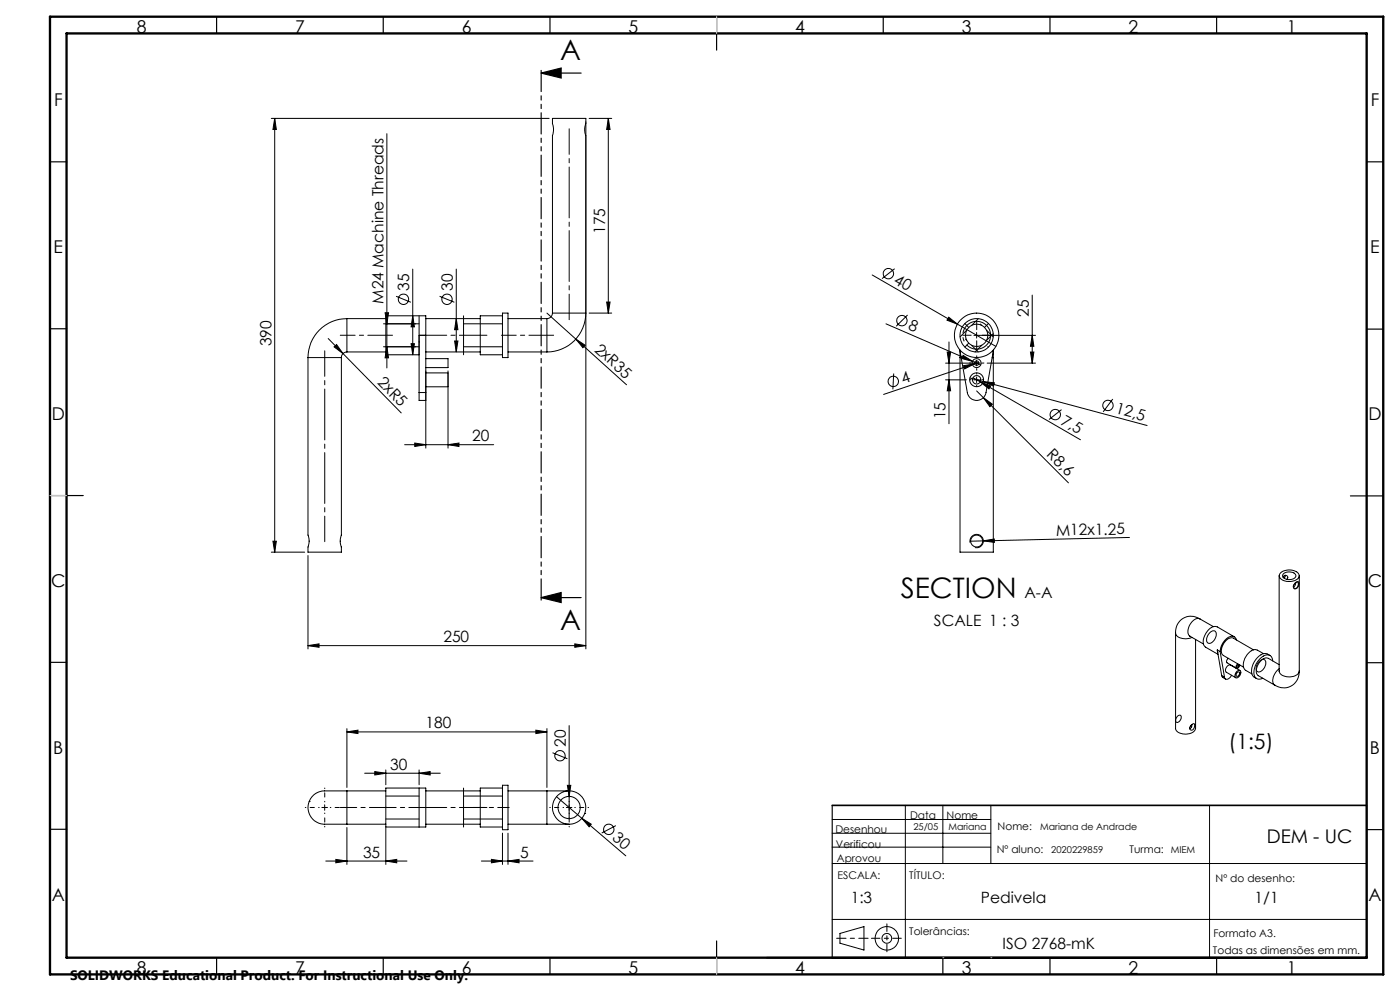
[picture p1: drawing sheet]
<svg xmlns="http://www.w3.org/2000/svg" width="420mm" height="297mm" viewBox="0 0 420 297" stroke-linecap="round" stroke-linejoin="round" font-family="sans-serif">
<g fill="none" stroke="#000" stroke-width=".3">
<path d="M81.4 35.5h83.3M82.4 35.5l.5 3.3h-1zM82.4 35.5v130M175.7 37a5 5 0 0 0 0 3.6M176.7 35.5h6.8M182.5 35.5l.5 3.3h-1zM182.5 35.5v58.3M116.1 40.1v70.2M104.1 95.5a11.7 11.7 0 0 0-11.7 11.7M104.1 95.5v10M104.1 95.5h11.6M115 97h10.7"/>
<path d="M115.5 93.7h1.1l-.5 3.3zM118.8 88.8l4.5 1.8M123.8 94.6l.5 3.4h-1zM123.8 80.6v25.7M125.7 94.6v23M127.7 95.5h16.4M131.9 88.8l4.4 1.8M136.9 95.5l.5 3.3h-1zM136.9 80.6v24.9M139.1 94.6v11.7M139.1 97h11.6M150.7 93.8h1.7v13.4h-1.7z"/>
<path d="M150.7 94.6h-6.6v11.7h6.6M152.4 95.5h11.7M164.1 95.5v10M164.1 93.8l8.7 7.8M165.7 93.8a1.69 1.69 0 0 1-1.6 1.7M165.7 93.8h9.9a11.5 11.5 0 0 1-11.5 11.7M165.7 93.8v-53.2a5 5 0 0 0 0-3.6v-1.5h10.1v159M176.7 93.8h6.8M182 90.5h1l-.5 3.3zM261.7 82.4l25.5 14.8M265.8 97l26 11.3M268.4 80.5l-3.8 3"/>
<path d="M272.3 94.4l-3.4 3.4M284.6 95.1l2.6 2.1-3.1-1.2zM287.2 97.2l11.6 6.6M289.5 96.9l1.1 1.2M290 99l-2 2M293 99.7v1.6M293.5 95.5l-2 2M294.1 97.1l.4 .4M295.9 99l2.1 2M296.5 96.9l-1.2 1.2M309.7 88.4v20.4M92.4 107.2v53.2a4.7 4.7 0 0 1 0 3.5v1.6h10v-1.6a4.7 4.7 0 0 1 0-3.5v-53.2"/>
<path d="M92.4 107.2h10M98.5 101.5l4.4 4.5M100.2 104l.8-.7 1.9 2.7zM102.9 106l17.5 17.8M104.1 105.5a1.69 1.69 0 0 0-1.7 1.7M104.1 105.5h11.6M115 103.9h10.7M116.1 103.9l.5 3.3h-1.1zM123.3 103h1l-.5 3.3zM125.7 117.6h2v2.4h-2zM127.7 100.5v-5.9h-12v11.7h10M127.7 100.5h-2v2"/>
<path d="M127.7 111.8h6.7v4.1h-6.7M127.7 107.5h6.7v2.7h-6.7M127.7 100.5v33.8M127.7 105.5h16.4M134.4 111.2v23.1M136.4 102.2h1l-.5 3.3zM139.1 103.9h11.6M152.4 105.5h11.7M172.8 101.6l2.7 1.9-.6 .7zM172.8 101.6l15.2 13.7M268.1 111.9l-.2 4.8M283.7 108.8h8.3"/>
<path d="M283.7 113.8h6.2M284.2 105.5h1l-.5 3.3zM284.7 113.8l.5 3.3h-1zM284.7 102.5v24.5M287.9 104.8l2.3 12.8a2.84 2.84 0 0 0 2.8 2.4 2.84 2.84 0 0 0 2.8-2.4l2.3-12.8M288 105.2v2M288 107.2v58.3h10v-58.3M288 107.2h.3M288.9 106.5l2.9 1.8-3.3-.8zM289.1 109.6l3.2-.6-2.9 1.6zM289.6 101.6l.4 .4M290.6 102.8l-1.1 1.2"/>
<path d="M291 113.3l4 1.1M291.5 103.5l2 2M291.8 108.3l2.4 1.1M291.9 113.2l2.2 1.2M292.2 108.8h1.6M292.2 113.8h1.6M292.2 100.5h1.6M292.3 109l-27.2 9.2M293 108v1.6M293 113v1.6M293 117.2l27.5 27.5M293.6 108.6l-1.3 .4"/>
<path d="M294 100.5h16.7M294.1 114.4l3.1 1.3-.5 .9zM294.1 114.4l30 17.4M294.5 103.5l-2 2M295 119.2l2.7 1.9-.7 .8zM295 114.4l3.3 .3-.2 1zM295 114.4l49.1 13.1M296.2 108.8h14.5M296.4 103.9l.1 .1M297.6 107.2h.4M298 100l-2.1 2M298 105.2v2"/>
<path d="M309.1 105.5h1.1l-.5 3.3zM309.7 100.5l.5 3.3h-1.1zM333.8 119.6l-2.9 3.8M121.4 133.3h26.7M124.4 132.8l3.3 .5-3.3 .5zM134.4 133.3l3.3-.5v1zM318.5 122.8l-3.8 2.9M81.4 165.5h10M81.9 162.2h1l-.5 3.3zM92.4 166.5v28M291.1 162.7a1.98 1.98 0 0 1 1.7-2.5 1.98 1.98 0 0 1 2.2 2.1 1.98 1.98 0 0 1-2.5 1.8M295 162.1l3.3-.6v1.1z"/>
<path d="M295 162.1l-4 .1M338.8 161.1l-43.8 1M383.8 172.5v28.6M384.3 171.6a4 4 0 0 1 5.4 .6 1.88 1.88 0 0 1-2 2 3.1 3.1 0 0 1-3.9-1.7zM385 173a.69 .69 0 0 1 1-.5 .69 .69 0 0 1 .1 1.1M385.1 171.9a2.57 2.57 0 0 1 3.7 .6 2.18 2.18 0 0 1-3.3 .9 .88 .88 0 0 1-.4-1.5zM385.5 172.4l-.2 .9M388.3 175l1-.6a1.21 1.21 0 0 1-1 1.9 .72 .72 0 0 1 0-1.3zM388.7 174.6a.66 .66 0 0 1 .9-.1 .66 .66 0 0 1 0 1 .96 .96 0 0 1-1.5 .7v-.7zM388.7 174.7l-.3 .9-.4 .4M389.8 172.5v28.6M92.4 193.5l3.3-.5v1z"/>
<path d="M92.4 193.5h83.4M172.4 193l3.4 .5-3.4 .5zM352.7 189.7v28.6a2.83 2.83 0 0 0 3.4 1.7 2.43 2.43 0 0 0 2.6-1.7v-26.7M352.7 189.7a2.35 2.35 0 0 0 2.6 1.7l2.3-.4M356.9 190.6l.1 .1M357 190.7l4 2.3M360 185.5a4.7 4.7 0 0 0-5-.2 4.7 4.7 0 0 0-2.3 4.4M360 185.5a2.79 2.79 0 0 0-3.2 2 2.51 2.51 0 0 0 .2 3.2M360 185.5l4 2.3M362.9 189.6a1.02 1.02 0 0 1 1.1-.6 1.02 1.02 0 0 1 .9 1 2.62 2.62 0 0 1-2.4 2.8 2.09 2.09 0 0 1 .4-3.2zM365.2 194.8l.1 .9M365.2 194.8l.8 .5"/>
<path d="M365.3 195.7l1.2 6.8M366 195.3l1.3 7.6M368.5 197.3a1 1 0 0 0-.4 1.3l2.8 1.7M370 199.7v.1M370.3 190.8l-5.1-2.9a3.1 3.1 0 0 0-3.6 2.1 2.95 2.95 0 0 0 .1 4l3.7 2.1M370.9 191.8a1.48 1.48 0 0 0-1-1.1 1.48 1.48 0 0 0-1.5 .4 5.5 5.5 0 0 0-2.4 4.2M371.2 199.4l.3-.2a.33 .33 0 0 1 .1 .5 .33 .33 0 0 1-.5 0zM371.3 199a.76 .76 0 0 0-.5 .6 .76 .76 0 0 0 .3 .7l.5-.2 .3-.8M376.1 194.8l-6.1-3.5a2.74 2.74 0 0 0-3.1 2.1 2.35 2.35 0 0 0 .1 3.1l6.1 3.5M377.7 198.3a1.06 1.06 0 0 1 1.1-.7 1.06 1.06 0 0 1 .9 .9 2.56 2.56 0 0 1-2.4 2.8 2.09 2.09 0 0 1 .4-3zM379.1 195.9l-1.9-1.1a3.1 3.1 0 0 0-3.5 2.2 2.99 2.99 0 0 0 0 3.9l1.9 1.1M381 196.5a2.72 2.72 0 0 0-4.1 .9 4.6 4.6 0 0 0-.9 5.3l1 .7"/>
<path d="M381.8 198.1a1.76 1.76 0 0 0-1.1-1.8 1.76 1.76 0 0 0-2.1 .6 5.4 5.4 0 0 0-2.1 6 1.62 1.62 0 0 0 2.3 .4M383.8 199.2l-3.3-1.9a2.71 2.71 0 0 0-3.1 2 2.52 2.52 0 0 0 .1 3.2l4.9 2.8M104.1 219.4l3.3-.6v1zM104.1 218.4v17.6M104.1 219.4h60M160.8 218.8l3.3 .6-3.3 .4zM164.1 218.4v17.6M170.7 217.4v28M353.3 214.6a.65 .65 0 0 1 1-.1 .65 .65 0 0 1 0 1 .97 .97 0 0 1-1.6 .7v-.7zM357.2 217.5l.3 .3M357.3 217.4l.9-.5a1.18 1.18 0 0 1 0 1.3 1.18 1.18 0 0 1-1.1 .5 .85 .85 0 0 1 .2-1.3zM357.6 217.1l-.1 .8-.6 .5"/>
<path d="M366.5 202.5l.3 .5 .9 .5M366.5 202.5l.8 .4M369.5 202.4a1.29 1.29 0 0 1-2.1 .8l-.1-.3M371.1 201.6a.45 .45 0 0 1 .7-.2 .45 .45 0 0 1 0 .7 .5 .5 0 0 1-.4 .6 .5 .5 0 0 1-.6-.3zM371.1 201.2a.68 .68 0 0 1 1-.2 .68 .68 0 0 1 0 1 .97 .97 0 0 1-.5 1 .97 .97 0 0 1-1.1-.2v-.6zM372 200.9l-2.9-1.6a1.43 1.43 0 0 0-1.2 2.2l2.8 1.6M383.8 201.1v.1M383.8 201.1a2.88 2.88 0 0 0 3.4 1.7 2.4 2.4 0 0 0 2.6-1.7M383.8 200.4a4.1 4.1 0 0 0-1.7 4.6l.3 .3M389.8 201.1a4.7 4.7 0 0 1-2.4 4.4 4.7 4.7 0 0 1-5-.2M104.1 237h-5.3a5.1 5.1 0 0 0-6.1 3.4 5.1 5.1 0 0 0 2.9 6.3l1.4 .3h7.1M104.1 237v10"/>
<path d="M104.1 237h11.6M109.4 231.7h22.7M112.4 231.2l3.3 .5-3.3 .6zM115.7 236.2h12v11.7h-12zM115.7 230.7v4.5M115.7 238.6h10M125.7 236.2v11.7M125.7 231.7l3.3-.5v1.1zM125.7 230.7v4.5M127.7 237h16.4M139.1 236.2v11.7M139.1 238.6h11.6"/>
<path d="M150.7 235.3h1.7v13.4h-1.7zM150.7 236.2h-6.6v11.7h6.6M152.4 237h11.7M164.1 237h6.6M164.1 237v10M165.8 225.6l4.4 1.8M166.9 238.8l7.7 6.4M170.2 235.4h1l-.5 3.3zM92.7 240.2h.1M96.6 242h1.6M97.4 241.2v1.6M97.7 258.1h24.4"/>
<path d="M100.8 257.6l3.3 .5-3.3 .5zM104.1 248v11.1M104.1 247h11.6M115.7 258.1l3.3-.5v1zM115.7 248v11.1M115.7 245.5h10M127.7 247h16.4M139.1 245.5h11.6M144.4 258.1h15.5M147.4 257.6l3.3 .5-3.3 .5zM150.7 249.7v9.4M152.4 258.1l3.3-.5v1z"/>
<path d="M152.4 249.7v9.4M152.4 247h11.7M164.1 247h6.6M166.1 243.8h.1M169.9 242h1.7M174.6 245.2l2.8 1.8-.7 .8zM174.6 245.2l13.1 11.3M175.4 243.8h.1M184.7 247.4l-4.2 2.3M249.7 258.8h160.3M249.7 249.7h47.6M249.7 245.6h47.6"/>
<path d="M249.7 253.9h47.6M271.6 241.4v45.6M282.9 241.4v17.4M297.3 241.4v17.4M362.9 241.4v45.6M249.7 275.6h160.3M252 279.7l7.2-2v7l-7.2-2z"/>
<circle cx="121" cy="89.7" r="1.56"/>
<circle cx="134.1" cy="89.7" r="1.56"/>
<circle cx="266.5" cy="82" r="1.55"/>
<circle cx="270.6" cy="96.1" r="1.56"/>
<circle cx="268" cy="114.3" r="1.55"/>
<circle cx="293" cy="108.8" r="1.34"/>
<circle cx="293" cy="113.8" r="2.08"/>
<circle cx="293" cy="113.8" r="1.26"/>
<circle cx="293" cy="100.5" r="3.3"/>
<circle cx="293" cy="108.8" r=".66"/>
<circle cx="293" cy="100.5" r="5"/>
<circle cx="293" cy="100.5" r="6.7"/>
<circle cx="316.6" cy="124.2" r="1.56"/>
<circle cx="332.4" cy="121.5" r="1.56"/>
<circle cx="293" cy="162.2" r="1.8"/>
<circle cx="168" cy="226.5" r="1.55"/>
<circle cx="170.7" cy="242" r="3.3"/>
<circle cx="170.7" cy="242" r="5"/>
<circle cx="182.6" cy="248.6" r="1.56"/>
<circle cx="266" cy="281.2" r="1.46"/>
<circle cx="266.1" cy="281.2" r="3.5"/>
</g>
<path d="M297 99.3a4.2 4.2 0 0 0-7-1.7 4.2 4.2 0 0 0 1.9 6.9 4.2 4.2 0 0 0 5.2-5l-.1-.2" fill="none" stroke="#000" stroke-width=".3" stroke-dasharray="15.2 1.3 1.3 1.3" stroke-dashoffset="4.1" stroke-linecap="butt"/>
<g fill="none" stroke="#000" stroke-width=".35">
<path d="M65 5v5M115 5v5M165 5v5M215 5v10M265 5v5M315 5v5M365 5v5M162.3 21.9l6-1.5v3zM162.3 21.9h12M15 48.5h5M410 48.5h5M15 98.5h5"/>
<path d="M410 98.6h5M15 148.5h10M405.1 148.6h9.9M162.3 179.1l6-1.5v3zM162.3 179.1h12M15 198.5h5M410 198.6h5M15 248.5h5M249.7 241.4v45.6M410 248.6h5M410 241.4v45.6M65 287v5"/>
<path d="M115 287v5M165 287v5M215 282v10M282.9 287v5M315 287v5M365 287v5"/>
</g>
<path d="M125.8 100.5h20.3M146.1 242h-20.3" fill="none" stroke="#000" stroke-width=".3" stroke-dasharray="15.2 1.3 1.3 1.3" stroke-dashoffset="7"/>
<path d="M115.8 242h-13.7" fill="none" stroke="#000" stroke-width=".3" stroke-dasharray="15.2 1.3 1.3 1.3" stroke-dashoffset="10.3"/>
<path d="M115.8 242h10" fill="none" stroke="#000" stroke-width=".3" stroke-dasharray="15.2 1.3 1.3 1.3" stroke-dashoffset="12.1"/>
<path d="M152.8 242h-10.7" fill="none" stroke="#000" stroke-width=".3" stroke-dasharray="15.2 1.3 1.3 1.3" stroke-dashoffset="11.8"/>
<path d="M117.8 100.5h-15.7M166.1 100.5h-15.7" fill="none" stroke="#000" stroke-width=".3" stroke-dasharray="15.2 1.3 1.3 1.3" stroke-dashoffset="7.8"/>
<path d="M170.8 95.8v-57.2M97.4 105.1v57.2" fill="none" stroke="#000" stroke-width=".3" stroke-dasharray="15.2 1.3 1.3 1.3" stroke-dashoffset="7.6"/>
<path d="M162.3 19.9v161.2" fill="none" stroke="#000" stroke-width=".35" stroke-dasharray="6.3 1.3 1.3 1.3 1.3 1.3" stroke-dashoffset="-1.2"/>
<path d="M261.4 281.2h9" fill="none" stroke="#000" stroke-width=".3" stroke-dasharray="15.2 1.3 1.3 1.3" stroke-dashoffset="12.7"/>
<path d="M266.1 276.9v8.3" fill="none" stroke="#000" stroke-width=".3" stroke-dasharray="15.2 1.3 1.3 1.3" stroke-dashoffset="13"/>
<path d="M260.4 281.2h-9.4" fill="none" stroke="#000" stroke-width=".3" stroke-dasharray="15.2 1.3 1.3 1.3" stroke-dashoffset="12.4"/>
<path d="M249.7 241.4h160.3M230 287h180" fill="none" stroke="#000" stroke-width=".5"/>
<path d="M15 5h400v287h-400zM20 10h390v277h-390z" fill="none" stroke="#000" stroke-width=".7"/>
<path d="M282.9 287h.1M297.3 287h.1" fill="none" stroke="#c0c0c0" stroke-width=".3"/>
<path d="M215 5v5M15 148.5h5M215 287v5" fill="none" stroke="#c0c0c0" stroke-width=".35"/>
<path d="M95.8 242h-4.2M97.4 240.3v-4.1M97.4 243.7v4.1M99.1 242h4.2M169.1 242h-4.2M170.8 240.3v-4.1M170.8 243.7v4.1M172.4 242h4.2" fill="none" stroke="#000" stroke-width=".3" stroke-dasharray="15.2 1.3 1.3 1.3" stroke-dashoffset="15.1"/>
<path d="M293 98.8v-2.5M291.3 100.5h-2.5M291.3 108.8h-.5M291.3 113.8h-.4M293 102.1v2.5M293 107.1v-.5M293 110.5v.5M293 112.1v-.4M293 115.5v.4M294.7 100.5h2.5M294.7 108.8h.5M294.7 113.8h.4" fill="none" stroke="#000" stroke-width=".3" stroke-dasharray="15.2 1.3 1.3 1.3"/>
<g fill="#000">
<path d="M284.6 95.1l2.6 2.1-3.1-1.2zM100.2 104l.8-.7 1.9 2.7zM172.8 101.6l2.7 1.9-.6 .7zM288.9 106.5l2.9 1.8-3.3-.8zM289.1 109.6l3.2-.6-2.9 1.6zM294.1 114.4l3.1 1.3-.5 .9zM295 119.2l2.7 1.9-.7 .8zM295 114.4l3.3 .3-.2 1zM295 162.1l3.3-.6v1.1zM170.2 235.4h1l-.5 3.3zM174.6 245.2l2.8 1.8-.7 .8z"/>
<path d="M162.3 21.9l6-1.5v3zM162.3 179.1l6-1.5v3z"/>
<path d="M182.5 35.5l.5 3.3h-1zM182 90.5h1l-.5 3.3zM82.4 35.5l.5 3.3h-1zM81.9 162.2h1l-.5 3.3zM123.8 94.6l.5 3.4h-1zM123.3 103h1l-.5 3.3z"/>
<path d="M116.1 103.9l.5 3.3h-1.1zM115.5 93.7h1.1l-.5 3.3z"/>
<path d="M136.4 102.2h1l-.5 3.3zM136.9 95.5l.5 3.3h-1z"/>
<path d="M284.2 105.5h1l-.5 3.3zM284.7 113.8l.5 3.3h-1zM309.7 100.5l.5 3.3h-1.1zM309.1 105.5h1.1l-.5 3.3z"/>
<path d="M124.4 132.8l3.3 .5-3.3 .5zM134.4 133.3l3.3-.5v1zM104.1 219.4l3.3-.6v1zM160.8 218.8l3.3 .6-3.3 .4zM147.4 257.6l3.3 .5-3.3 .5zM152.4 258.1l3.3-.5v1zM100.8 257.6l3.3 .5-3.3 .5zM115.7 258.1l3.3-.5v1z"/>
<path d="M172.4 193l3.4 .5-3.4 .5zM92.4 193.5l3.3-.5v1zM125.7 231.7l3.3-.5v1.1zM112.4 231.2l3.3 .5-3.3 .6z"/>
</g>
<g font-size="8.5">
<text x="168" y="18">A</text>
<text x="270.2" y="179.3">SECTION</text>
<text x="168" y="188.7">A</text>
</g>
<text font-size="6.3" x="368.6" y="224.4">(1:5)</text>
<text font-size="5.6" x="380" y="252.6">DEM - UC</text>
<g font-size="5.3">
<text x="41" y="9.9">8</text>
<text x="88.5" y="9.9">7</text>
<text x="138.5" y="9.9">6</text>
<text x="188.5" y="9.9">5</text>
<text x="238.5" y="9.9">4</text>
<text x="288.5" y="9.9">3</text>
<text x="338.5" y="9.9">2</text>
<text x="386" y="9.9">1</text>
<text x="16.2" y="31.7">F</text>
<text x="411.2" y="31.7">F</text>
<text x="16.1" y="75.9">E</text>
<text x="411.1" y="75.9">E</text>
<text x="15.5" y="125.9">D</text>
<text x="410.5" y="125.9">D</text>
<text x="15.4" y="175.9">C</text>
<text x="410.4" y="175.9">C</text>
<text x="16" y="225.9">B</text>
<text x="411" y="225.9">B</text>
<text x="15.5" y="270.2">A</text>
<text x="410.5" y="270.2">A</text>
<text x="41" y="291.9">8</text>
<text x="88.5" y="291.9">7</text>
<text x="138.5" y="291.9">6</text>
<text x="188.5" y="291.9">5</text>
<text x="238.5" y="291.9">4</text>
<text x="288.5" y="291.9">3</text>
<text x="338.5" y="291.9">2</text>
<text x="386" y="291.9">1</text>
</g>
<g font-size="4.7">
<text x="181.5" y="70.1" transform="rotate(-90 181.5 70.1)">175</text>
<text x="122.8" y="87.1" transform="rotate(-90 122.8 87.1)">35</text>
<text x="135.8" y="87.1" transform="rotate(-90 135.8 87.1)">30</text>
<text x="267.9" y="84.8" transform="rotate(30 267.9 84.8)">40</text>
<text x="115.1" y="91" transform="rotate(-90 115.1 91)">M24 Machine Threads</text>
<text x="308.7" y="94.9" transform="rotate(-90 308.7 94.9)">25</text>
<text x="272.3" y="98.7" transform="rotate(23 272.3 98.7)">8</text>
<text x="81.4" y="103.8" transform="rotate(-90 81.4 103.8)">390</text>
<text x="178.1" y="105.1" transform="rotate(42 178.1 105.1)">2xR35</text>
<text x="113" y="114.8" transform="rotate(45 113 114.8)">2xR5</text>
<text x="271" y="115.1" transform="rotate(-19 271 115.1)">4</text>
<text x="283.7" y="125.7" transform="rotate(-90 283.7 125.7)">15</text>
<text x="334.4" y="123.8" transform="rotate(15 334.4 123.8)">12,5</text>
<text x="318" y="127" transform="rotate(30 318 127)">7,5</text>
<text x="141.7" y="132.3">20</text>
<text x="313.8" y="136.5" transform="rotate(45 313.8 136.5)">R8,6</text>
<text x="316.8" y="160.6" transform="rotate(-1 316.8 160.6)">M12x1.25</text>
<text x="307.3" y="179.3">A-A</text>
<text x="280.2" y="187.5">SCALE 1 : 3</text>
<text x="133" y="192.5">250</text>
<text x="127.6" y="218.3">180</text>
<text x="169.7" y="223.9" transform="rotate(-90 169.7 223.9)">20</text>
<text x="117" y="230.7">30</text>
<text x="183.5" y="251.5" transform="rotate(40 183.5 251.5)">30</text>
<text x="108.9" y="257">35</text>
<text x="156" y="257">5</text>
<text x="255.2" y="270.5">1:3</text>
<text x="294.2" y="270.5">Pedivela</text>
<text x="376.4" y="270.5">1/1</text>
<text x="300.8" y="284.5">ISO 2768-mK</text>
</g>
<text font-size="4.1" x="21" y="293.7">SOLIDWORKS Educational Product. For Instructional Use Only.</text>
<g font-size="3.2">
<text x="273" y="245.6">Data</text>
<text x="284" y="245.6">Nome</text>
<text x="250.6" y="249.7">Desenhou</text>
<text x="299.3" y="248.8">Nome:</text>
<text x="250.8" y="254.1">Verificou</text>
<text x="299" y="255.8">Nº aluno:</text>
<text x="338.9" y="255.8">Turma:</text>
<text x="251.1" y="258.3">Aprovou</text>
<text x="251.3" y="263.4">ESCALA:</text>
<text x="272.8" y="263.4">TÍTULO:</text>
<text x="364.7" y="264.4">Nº do desenho:</text>
<text x="272.8" y="280.2">Tolerâncias:</text>
<text x="364" y="280.7">Formato A3.</text>
<text x="363.9" y="285.8">Todas as dimensões em mm.</text>
</g>
<g font-size="2.8">
<text x="274" y="248.8">25/05</text>
<text x="284.5" y="248.8">Mariana</text>
<text x="312" y="248.8">Mariana de Andrade</text>
<text x="315.3" y="255.7">2020229859</text>
<text x="351.2" y="255.7">MIEM</text>
</g>
</svg>
